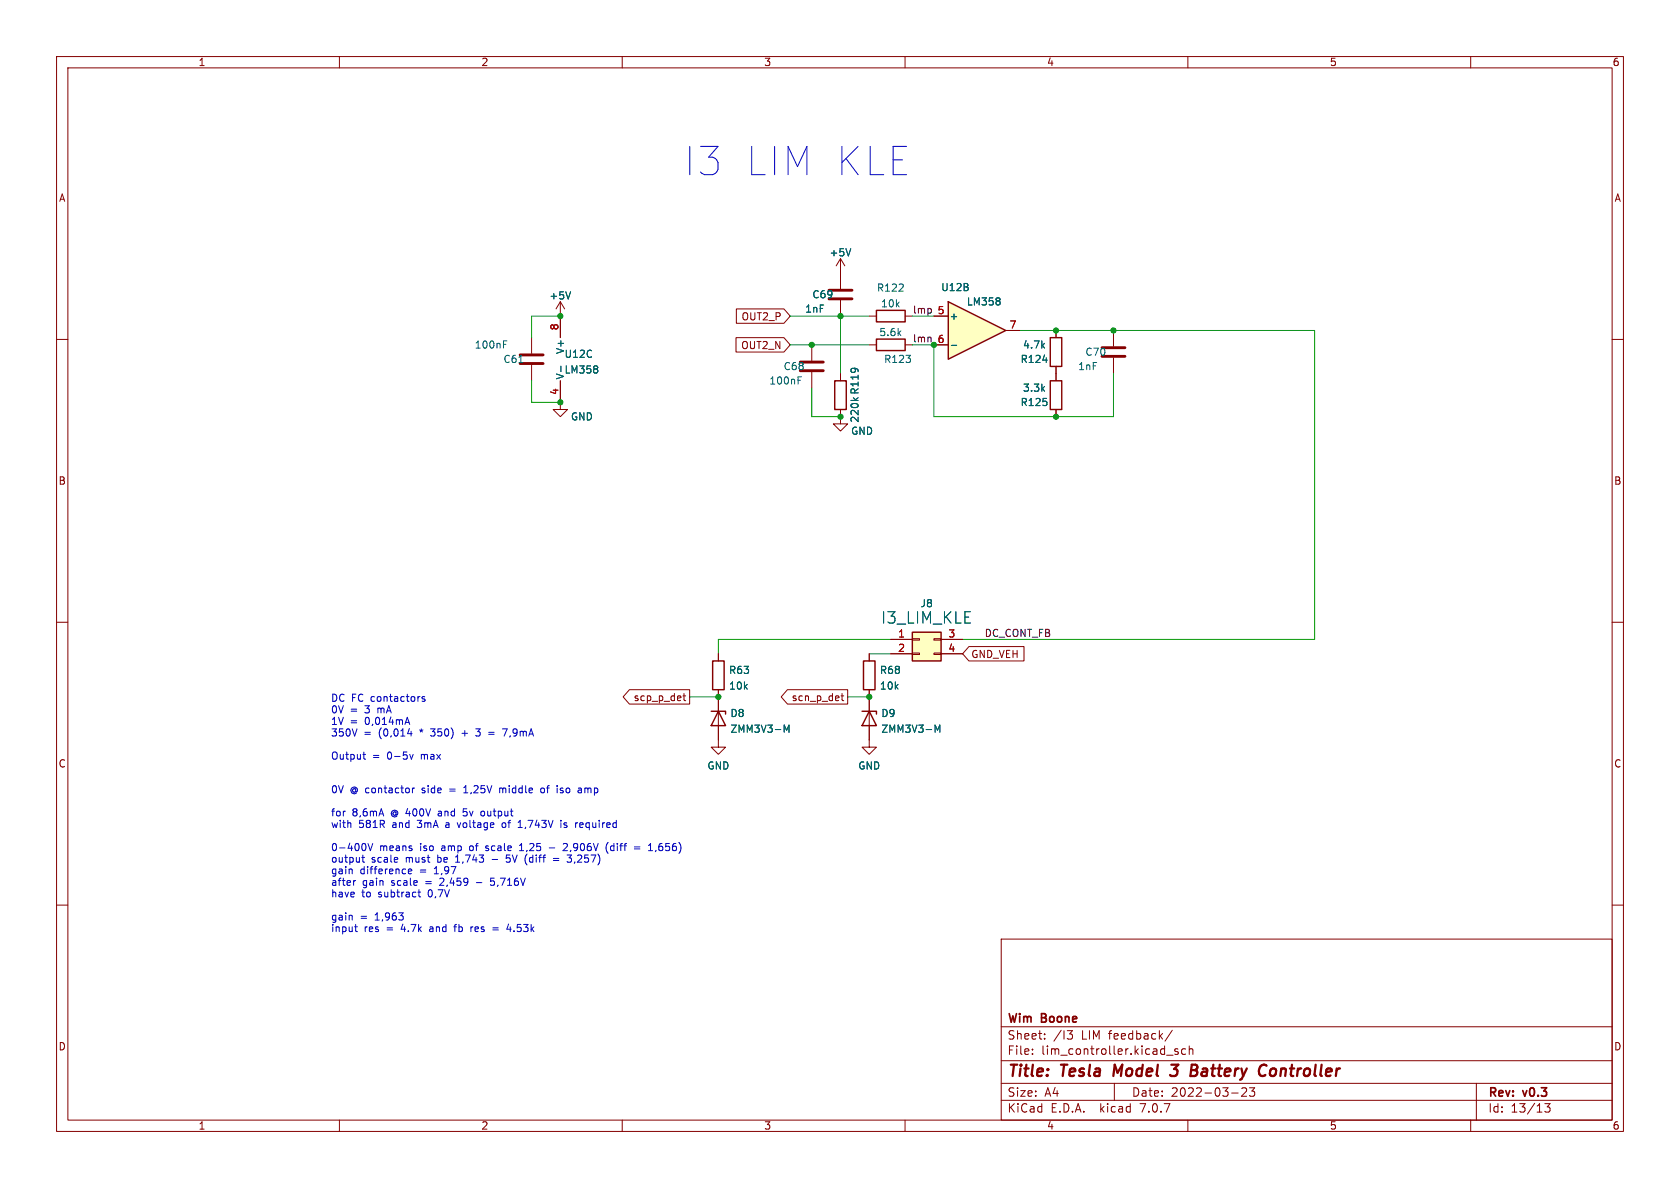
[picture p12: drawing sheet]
<svg xmlns="http://www.w3.org/2000/svg" width="297mm" height="210mm" viewBox="0 0 297 210" stroke-linecap="round" stroke-linejoin="round" font-family="sans-serif">
<g fill="none" stroke="#840000" stroke-width=".18">
<path d="M10 10h277v190h-277zM12 12h273v186h-273zM60 10v2M110 10v2M160 10v2M210 10v2M260 10v2M10 60h2M99.1 53.3l-.8 1.3M99.1 53.3v6.4M99.1 53.3l.7 1.3M196.8 58.4v2.8"/>
<path d="M285 60h2M99.1 67.3v5.1h1.2l-1.2 1.3-1.3-1.3h1.3M148.6 72.4v2.5h1.3l-1.3 1.3-1.3-1.3h1.3M148.6 66v1.3M153.7 61h1.2M160 61h1.3M196.8 63.2v2.8M10 110h2M285 110h2M10 160h2M285 160h2M177 166h108v32h-108z"/>
<path d="M60 198v2M110 198v2M160 198v2M177 194.5h108M177 191.5h108M177 187.5h108M177 181.5h108M182.5 186.3v.1M182.5 185.5v.1M184.7 183.6v.1M184.7 182.8v.1M188.7 182.2h.9l-.5 .6 .4 .1 .1 .5-.3 .3h-.4"/>
<path d="M197 191.5v3M206.2 186.5h1.2M207.2 182.1l-1.2 2M208.2 185.5l-.3-.1-.2 .2v.2l.5 .2v.3h-.5M209.6 185.5l-.4-.1-.3 .3v.4l.1 .2h.6M210 198v2M210.2 185.5l.3-.1 .3 .1 .1 .9M210.2 184.9v1.5M217.7 193.2h1.2M220.3 192.4v.5l-.8 .9h.9M221.8 192.3l-.5 .6 .4 .1v.7l-.2 .1h-.4l-.2-.1M260 198v2"/>
<path d="M261 191.5v6.5M273.1 195.1h.9l-.5 .6 .5 .1v.7l-.3 .1h-.4l-.2-.1"/>
</g>
<path d="M197.1 188.2l-.3 2M207.1 188.2h1.2l-.7 .8 .4 .1M208 190l-.3 .2-.8-.1M210.7 188.2h.7a.49 .49 0 0 1 .3 .5 .49 .49 0 0 1-.5 .5l.3 .1a.58 .58 0 0 1-.3 .9M223.6 188.2l.3 .2M225.3 188.9a.62 .62 0 0 0-.7 .4v.7a.52 .52 0 0 0 .7 .1" fill="none" stroke="#840000" stroke-width=".4"/>
<path d="M194.8 63h4.1M194.8 61.5h4.1" fill="none" stroke="#840000" stroke-width=".51"/>
<path d="M100.9 51.6l-.4 1.3M99.2 64.7v1M105.6 64.8v.3M105.6 65.3v.5" fill="none" stroke="#006464" stroke-width=".18"/>
<path d="M154.9 59.9h5.1v2.1h-5.1zM147.6 67.3h2v5.1h-2z" fill="none" stroke="#840000" stroke-width=".25"/>
<path d="M167.6 53.3l10.2 5.1-10.2 5.1z" fill="#ffffc2"/>
<path d="M154.9 54.9h5.1v2h-5.1zM167.6 53.3l10.2 5.1-10.2 5.1zM185.7 59.7h2v5.1h-2zM185.7 67.3h2v5.1h-2zM126 116.8h2v5.1h-2zM152.7 116.8h2v5.1h-2zM161.3 111.8h5.1v5h-5.1zM125.7 125.7h2.6v.5M127 125.7l1.3 2.6h-2.6zM152.4 125.7h2.5v.5M153.7 125.7l1.2 2.6h-2.5z" fill="none" stroke="#840000" stroke-width=".25"/>
<g fill="none" stroke="#840000" stroke-width=".18">
<path d="M94 59.7v2.8M99.1 55.9v3.8M130.1 59.7h8.5l1.1 1.3-1.1 1.2h-8.5zM130.2 54.6h8.4l1.1 1.3-1.1 1.3h-8.4zM148.6 45.7l-.8 1.3M148.6 45.7v5.4M148.6 53.1v2.8M148.6 45.7l.8 1.3M153.7 55.9h1.2M160 55.9h1.3M165.1 55.9h2.5M177.8 58.4h2.5"/>
<path d="M186.7 58.4v1.3M94 64.5v2.8M99.1 67.3v3.8M143.5 61v2.8M143.5 65.8v2.8M148.6 66v1.3M148.6 72.4v1.3M165.1 61h2.5M186.7 64.8v2.5M186.7 72.4v1.3M127 115.6v1.2M153.7 115.6v1.2"/>
<path d="M157.5 113h3.8M157.5 115.6h3.8M161.3 115.4h1.3v.3h-1.3zM161.3 112.9h1.3v.3h-1.3zM165.1 115.4h1.3v.3h-1.3zM165.1 112.9h1.3v.3h-1.3zM166.4 113h3.8M166.4 115.6h3.8M171.3 114.3h9.7v2.5h-9.7l-1.1-1.2zM111.3 121.9h10.6v2.6h-10.6l-1.1-1.3zM120.7 123h.5M120.9 122.6v1.1l.3 .2"/>
<path d="M127 121.9v10.2h1.3l-1.3 1.3-1.3-1.3h1.3M139.2 121.9h10.7v2.6h-10.7l-1.1-1.3zM148.7 123h.5M148.9 122.6v1.1l.3 .2M153.7 121.9v10.2h1.2l-1.2 1.3-1.3-1.3h1.3"/>
</g>
<g fill="none" stroke="#006464" stroke-width=".18">
<path d="M100.9 51.6l-.4 1.3M150.4 44l-.4 1.2M176.7 52.8v.3M176.7 53.3v.5M89 60.9h.4M89 60.3h.6M91.7 64.1h.8M99.2 64.7v1M105.6 64.8v.3M105.6 65.3v.5M141.1 67.2h.4M141.1 66.6h.6"/>
<path d="M168.2 61.1h.9M184.4 63.7h.7M138.6 128.2l.5 .9 .4-.9v1.2M165.3 128.2l.4 .9 .5-.9v1.2"/>
</g>
<path d="M146.6 52.8h4M146.6 51.3h4M91.9 64.3h4.1M91.9 62.7h4.1M141.5 65.5h4M141.5 64h4" fill="none" stroke="#840000" stroke-width=".51"/>
<path d="M161.3 111.8h5.1v5h-5.1z" fill="#ffffc2" stroke="#ffffc2" stroke-width=".18"/>
<g fill="none" stroke="#0000c2" stroke-width=".18">
<path d="M64.1 133.4h.5M64.3 132.9v1.1l.3 .2M71.7 127.7h.6M72 126.8l.4 1.3M72.1 129.7h.8M72.4 133.4l.3 .8 .3-.8M72.7 129.3v.8M72.9 139.3v.9M73.3 139.3l-.4 .2M75.1 123.2l-.3-.1-.2 .2 .1 .2 .4 .1v.3h-.5M81.7 129.6h1M82.2 139.1l-.2 .1"/>
<path d="M84.1 130l.5 .1M84.1 128.8h.8l-.4 .5h.1M86.4 129.5h1M86.4 129.8h1M88.3 139.3v.9M88.7 139.3l-.4 .1M88.8 128.8h.9l-.6 1.3M96.1 139.4l-.3-.1-.2 .2 .1 .5 .1 .2 .3-.1M99.2 139.3l-.2 .2 .2 .2M102.4 139.3h.2l.2 .2v.7M102.8 139.6l-.4 .1M62.2 153.7l.1 .8"/>
<path d="M62.9 155.7l-.3 .1M64 151.6h.4M64.1 151.1v1.1l.3 .2M65.1 149.1l.4 1.3 .4-1.3M72.2 154l.6-.1-.1-.2-.3-.1-.2 .2v.6h.5M73.9 157.7h.5M74.1 157.3v1.1l.3 .2M80.5 152.4h.8M80.8 145.4l.3 .9M81.9 144.1l.1 .1M82 140.2h.7M82.5 143h-.6v.6l.1-.1"/>
<path d="M84.2 156h1M85 144l.1 .2h.3M85.4 143.4l-.3 .1-.1 .1M85.9 150.3l.1 .1M86 149.5l-.1 .2 .1 .3M86.7 156.4l.5 .1M87 151.9h1M87.4 155.2h-.6l-.1 .6 .5-.1M89.2 145.4l-.3 .1-.1 .2v.5l.4 .1M89.5 152.3l.5 .1M89.5 151.1v.7l.5-.2M91.6 146.3h.7"/>
<path d="M91.6 145.4l.4-.4v1.3M91.8 150.4h.8M91.8 149.5l.4-.4v1.3M93 152.7l.2 .2M97.1 149.9h1M97.8 151.8h1M97.8 152.1h1M99 140.1l.4 .1M99.2 145v.1M99.2 145.4v.9M99.6 149.2l.5-.1 .2 .2M99.7 146.2l.4 .1"/>
<path d="M99.9 145.4l-.2 .2 .2 .3M100.2 151.1h.8l-.4 .5 .4 .2v.4l-.2 .2h-.4M100.3 149.5l-.8 .9h.8M102.8 140.1l-.4 .1M102.9 145.4h-.2l-.2 .2v.6l.4 .1M103.1 145.7l-.6 .2M107.5 148.9a1.46 1.46 0 0 0 0 2M108.2 149.5l-.3 .3v.3l.3 .3M112.2 149.7h.9M112.2 150.1h.9M114.9 149.3l.1-.2v1.3M116 150.3l-.1 .3"/>
<path d="M62.2 161.9l.1 .7M62.7 163.8h.5M62.9 163.4v1.1l.3 .2M80.2 163.8h.5M80.5 163.5l-.1 1.2M83.3 163.8v.9M83.6 163.8l-.3 .3M87.1 164h1M87.1 164.4h1M89.9 163.4l-.3 .9h.8M90.2 163.8v.9"/>
</g>
<g fill="none" stroke="#009600" stroke-width=".18">
<path d="M99.1 55.9h-5.1v3.8M139.7 55.9h14M148.6 55.9v10.1M161.3 55.9h3.8M180.3 58.4h52.1v54.6h-62.2M94 67.3v3.8h5.1M139.7 61h14M143.5 68.6v5.1h5.1M161.3 61h3.8v12.7h31.7v-7.7M153.7 115.6h3.8M157.5 113h-30.5v2.6M121.9 123.2h5.1"/>
<path d="M149.9 123.2h3.8"/>
</g>
<g fill="#009600" stroke="#009600" stroke-width=".18">
<circle cx="196.8" cy="58.4" r=".46"/>
<circle cx="186.7" cy="58.4" r=".46"/>
<circle cx="148.6" cy="55.9" r=".46"/>
<circle cx="165.1" cy="61" r=".46"/>
<circle cx="148.6" cy="73.7" r=".46"/>
<circle cx="186.7" cy="73.7" r=".46"/>
<circle cx="143.5" cy="61" r=".46"/>
<circle cx="99.1" cy="71.1" r=".46"/>
<circle cx="127" cy="123.2" r=".46"/>
<circle cx="153.7" cy="123.2" r=".46"/>
<circle cx="99.1" cy="55.9" r=".46"/>
</g>
<text font-size="7" fill="#0000c2" x="120.6" y="31.5">I3 LIM KLE</text>
<text font-size="2.8" fill="#006464" x="155.7" y="110.4">I3_LIM_KLE</text>
<g font-size="2.8" fill="#840000">
<text x="178" y="190.9">Title:</text>
<text x="187.7" y="190.9">Tesla</text>
<text x="197.7" y="190.9">Model</text>
<text x="208.7" y="190.9">3</text>
<text x="212.9" y="190.9">Battery</text>
<text x="225.8" y="190.9">Controller</text>
</g>
<g font-size="2.1" fill="#840000">
<text x="178" y="184">Sheet:</text>
<text x="178" y="181.2">Wim</text>
<text x="184.2" y="181.2">Boone</text>
<text x="186.2" y="184">/I3</text>
<text x="191.2" y="184">LIM feedback/</text>
<text x="178" y="186.7">File:</text>
<text x="184.1" y="186.7">lim_controller.kicad_sch</text>
<text x="178" y="196.9">KiCad</text>
<text x="178" y="194.1">Size:</text>
<text x="184.7" y="194.1">A4</text>
<text x="185.7" y="196.9">E.D.A.</text>
<text x="194.6" y="196.9">kicad</text>
<text x="200" y="194.1">Date:</text>
<text x="201.8" y="196.9">7.0.7</text>
<text x="207" y="194.1">2022-03-23</text>
<text x="263" y="194.3">Rev:</text>
<text x="263" y="196.9">Id:</text>
<text x="267.1" y="196.9">13/13</text>
<text x="269.4" y="194.3">v0.3</text>
</g>
<g font-size="1.8" fill="#840000">
<text x="35" y="11.9">1</text>
<text x="85" y="11.9">2</text>
<text x="135" y="11.9">3</text>
<text x="185" y="11.9">4</text>
<text x="235" y="11.9">5</text>
<text x="285" y="11.9">6</text>
<text x="10.3" y="35.9">A</text>
<text x="285.3" y="35.9">A</text>
<text x="131" y="56.8">OUT2_P</text>
<text x="130.9" y="61.9">OUT2_N</text>
<text x="10.3" y="85.9">B</text>
<text x="285.3" y="85.9">B</text>
<text x="171.6" y="116.5">GND_VEH</text>
<text x="111.9" y="124.1">scp_p_det</text>
<text x="139.9" y="124.1">scn_p_det</text>
<text x="10.3" y="135.9">C</text>
<text x="285.3" y="135.9">C</text>
<text x="10.3" y="185.9">D</text>
<text x="285.3" y="185.9">D</text>
<text x="35" y="199.9">1</text>
<text x="85" y="199.9">2</text>
<text x="135" y="199.9">3</text>
<text x="185" y="199.9">4</text>
<text x="235" y="199.9">5</text>
<text x="285" y="199.9">6</text>
</g>
<g font-size="1.8" fill="#006464">
<text x="146.6" y="45.5">+5V</text>
<text x="97" y="53.1">+5V</text>
<text x="143.5" y="52.9">C69</text>
<text x="154.9" y="51.8">R122</text>
<text x="166.3" y="51.7">U12B</text>
<text x="142.2" y="55.5">1nF</text>
<text x="155.4" y="59.6">5.6k</text>
<text x="155.7" y="54.5">10k</text>
<text x="167.8" y="56.7">+</text>
<text x="170.8" y="54.2">LM358</text>
<text x="83.8" y="61.8">100nF</text>
<text x="88.9" y="64.4">C61</text>
<text x="99.7" y="63.5">U12C</text>
<text x="99.9" y="62.7" transform="rotate(-90 99.9 62.7)">V+</text>
<text x="138.4" y="65.6">C68</text>
<text x="156.2" y="64.4">R123</text>
<text x="180.3" y="64.4">R124</text>
<text x="180.8" y="61.8">4.7k</text>
<text x="190.5" y="65.6">1nF</text>
<text x="191.8" y="63.1">C70</text>
<text x="99.7" y="66.2">LM358</text>
<text x="99.9" y="67.2" transform="rotate(-90 99.9 67.2)">V-</text>
<text x="135.9" y="68.2">100nF</text>
<text x="180.3" y="72">R125</text>
<text x="180.8" y="69.4">3.3k</text>
<text x="100.8" y="74.5">GND</text>
<text x="150.4" y="77.1">GND</text>
<text x="152" y="74.8" transform="rotate(-90 152 74.8)">220k R119</text>
<text x="162.6" y="107.5">J8</text>
<text x="128.8" y="119.3">R63</text>
<text x="155.5" y="119.3">R68</text>
<text x="128.8" y="122.1">10k</text>
<text x="155.5" y="122.1">10k</text>
<text x="129" y="127">D8</text>
<text x="129" y="129.7">ZMM3V3-M</text>
<text x="155.7" y="127">D9</text>
<text x="155.7" y="129.7">ZMM3V3-M</text>
<text x="125" y="136.2">GND</text>
<text x="151.6" y="136.2">GND</text>
</g>
<g font-size="1.8" fill="#a90000">
<text x="98.8" y="58.5" transform="rotate(-90 98.8 58.5)">8</text>
<text x="165.7" y="55.6">5</text>
<text x="178.4" y="58.2">7</text>
<text x="165.7" y="60.7">6</text>
<text x="98.8" y="69.9" transform="rotate(-90 98.8 69.9)">4</text>
<text x="158.7" y="112.8">1</text>
<text x="167.6" y="112.8">3</text>
<text x="158.7" y="115.3">2</text>
<text x="167.6" y="115.3">4</text>
</g>
<g font-size="1.8" fill="#0f0f0f">
<text x="161.3" y="55.5">lmp</text>
<text x="161.3" y="60.6">lmn</text>
<text x="174" y="112.7">DC_CONT_FB</text>
</g>
<g font-size="1.8" fill="#0000c2">
<text x="58.4" y="124.1">DC FC contactors</text>
<text x="58.4" y="126.2">0V</text>
<text x="58.4" y="128.2">1V</text>
<text x="58.4" y="130.3">350V</text>
<text x="61.9" y="126.2">=</text>
<text x="61.9" y="128.2">=</text>
<text x="64.3" y="130.3">=</text>
<text x="64.6" y="126.2">3</text>
<text x="64.6" y="128.2">0,014mA</text>
<text x="67" y="126.2">mA</text>
<text x="67.1" y="130.3">(0,014</text>
<text x="74.5" y="130.3">*</text>
<text x="76.6" y="130.3">350)</text>
<text x="82.3" y="130.3">+</text>
<text x="85" y="130.3">3</text>
<text x="90.2" y="130.3">7,9mA</text>
<text x="58.4" y="134.4">Output</text>
<text x="65.8" y="134.4">=</text>
<text x="68.6" y="134.4">0-5v</text>
<text x="74.7" y="134.4">max</text>
<text x="58.4" y="140.3">0V</text>
<text x="61.9" y="140.3">@ contactor</text>
<text x="74.9" y="140.3">side</text>
<text x="79.9" y="140.3">=</text>
<text x="82.7" y="140.3">1,25V</text>
<text x="89.2" y="140.3">middle</text>
<text x="96.7" y="140.3">of</text>
<text x="99.7" y="140.3">iso</text>
<text x="103.7" y="140.3">amp</text>
<text x="58.4" y="144.4">for</text>
<text x="58.4" y="146.4">with</text>
<text x="62.3" y="144.4">8,6mA</text>
<text x="63.4" y="146.4">581R</text>
<text x="69.2" y="144.4">@ 400V</text>
<text x="69.5" y="146.4">and</text>
<text x="74.1" y="146.4">3mA</text>
<text x="77.9" y="144.4">and</text>
<text x="79.3" y="146.4">a</text>
<text x="81.6" y="146.4">voltage</text>
<text x="82.5" y="144.4">5v</text>
<text x="85.9" y="144.4">output</text>
<text x="89.6" y="146.4">of</text>
<text x="92.7" y="146.4">1,743V</text>
<text x="100.4" y="146.4">is</text>
<text x="103.2" y="146.4">required</text>
<text x="58.4" y="150.5">0-400V</text>
<text x="58.4" y="152.6">output</text>
<text x="58.4" y="154.6">gain</text>
<text x="63.6" y="154.6">difference</text>
<text x="65.6" y="152.6">scale</text>
<text x="67.1" y="150.5">means</text>
<text x="71.8" y="152.6">must</text>
<text x="74.3" y="154.6">=</text>
<text x="74.4" y="150.5">iso</text>
<text x="77.1" y="154.6">1,97</text>
<text x="77.6" y="152.6">be</text>
<text x="78.3" y="150.5">amp</text>
<text x="81" y="152.6">1,743</text>
<text x="83.5" y="150.5">of</text>
<text x="86.5" y="150.5">scale</text>
<text x="90.4" y="152.6">5V</text>
<text x="92.7" y="150.5">1,25</text>
<text x="93.8" y="152.6">(diff</text>
<text x="99.1" y="152.6">=</text>
<text x="100.9" y="150.5">2,906V</text>
<text x="101.8" y="152.6">3,257)</text>
<text x="108.6" y="150.5">(diff</text>
<text x="113.8" y="150.5">=</text>
<text x="116.5" y="150.5">1,656)</text>
<text x="58.4" y="156.7">after</text>
<text x="58.4" y="158.7">have</text>
<text x="63.9" y="158.7">to</text>
<text x="64.1" y="156.7">gain</text>
<text x="67" y="158.7">subtract</text>
<text x="69.3" y="156.7">scale</text>
<text x="75.5" y="156.7">=</text>
<text x="76" y="158.7">0,7V</text>
<text x="78.2" y="156.7">2,459</text>
<text x="87.6" y="156.7">5,716V</text>
<text x="58.4" y="162.8">gain</text>
<text x="58.4" y="164.9">input</text>
<text x="63.6" y="162.8">=</text>
<text x="64.4" y="164.9">res</text>
<text x="66.4" y="162.8">1,963</text>
<text x="68.4" y="164.9">=</text>
<text x="71.2" y="164.9">4.7k</text>
<text x="76.4" y="164.9">and</text>
<text x="81" y="164.9">fb</text>
<text x="84.1" y="164.9">res</text>
<text x="90.9" y="164.9">4.53k</text>
</g>
</svg>
